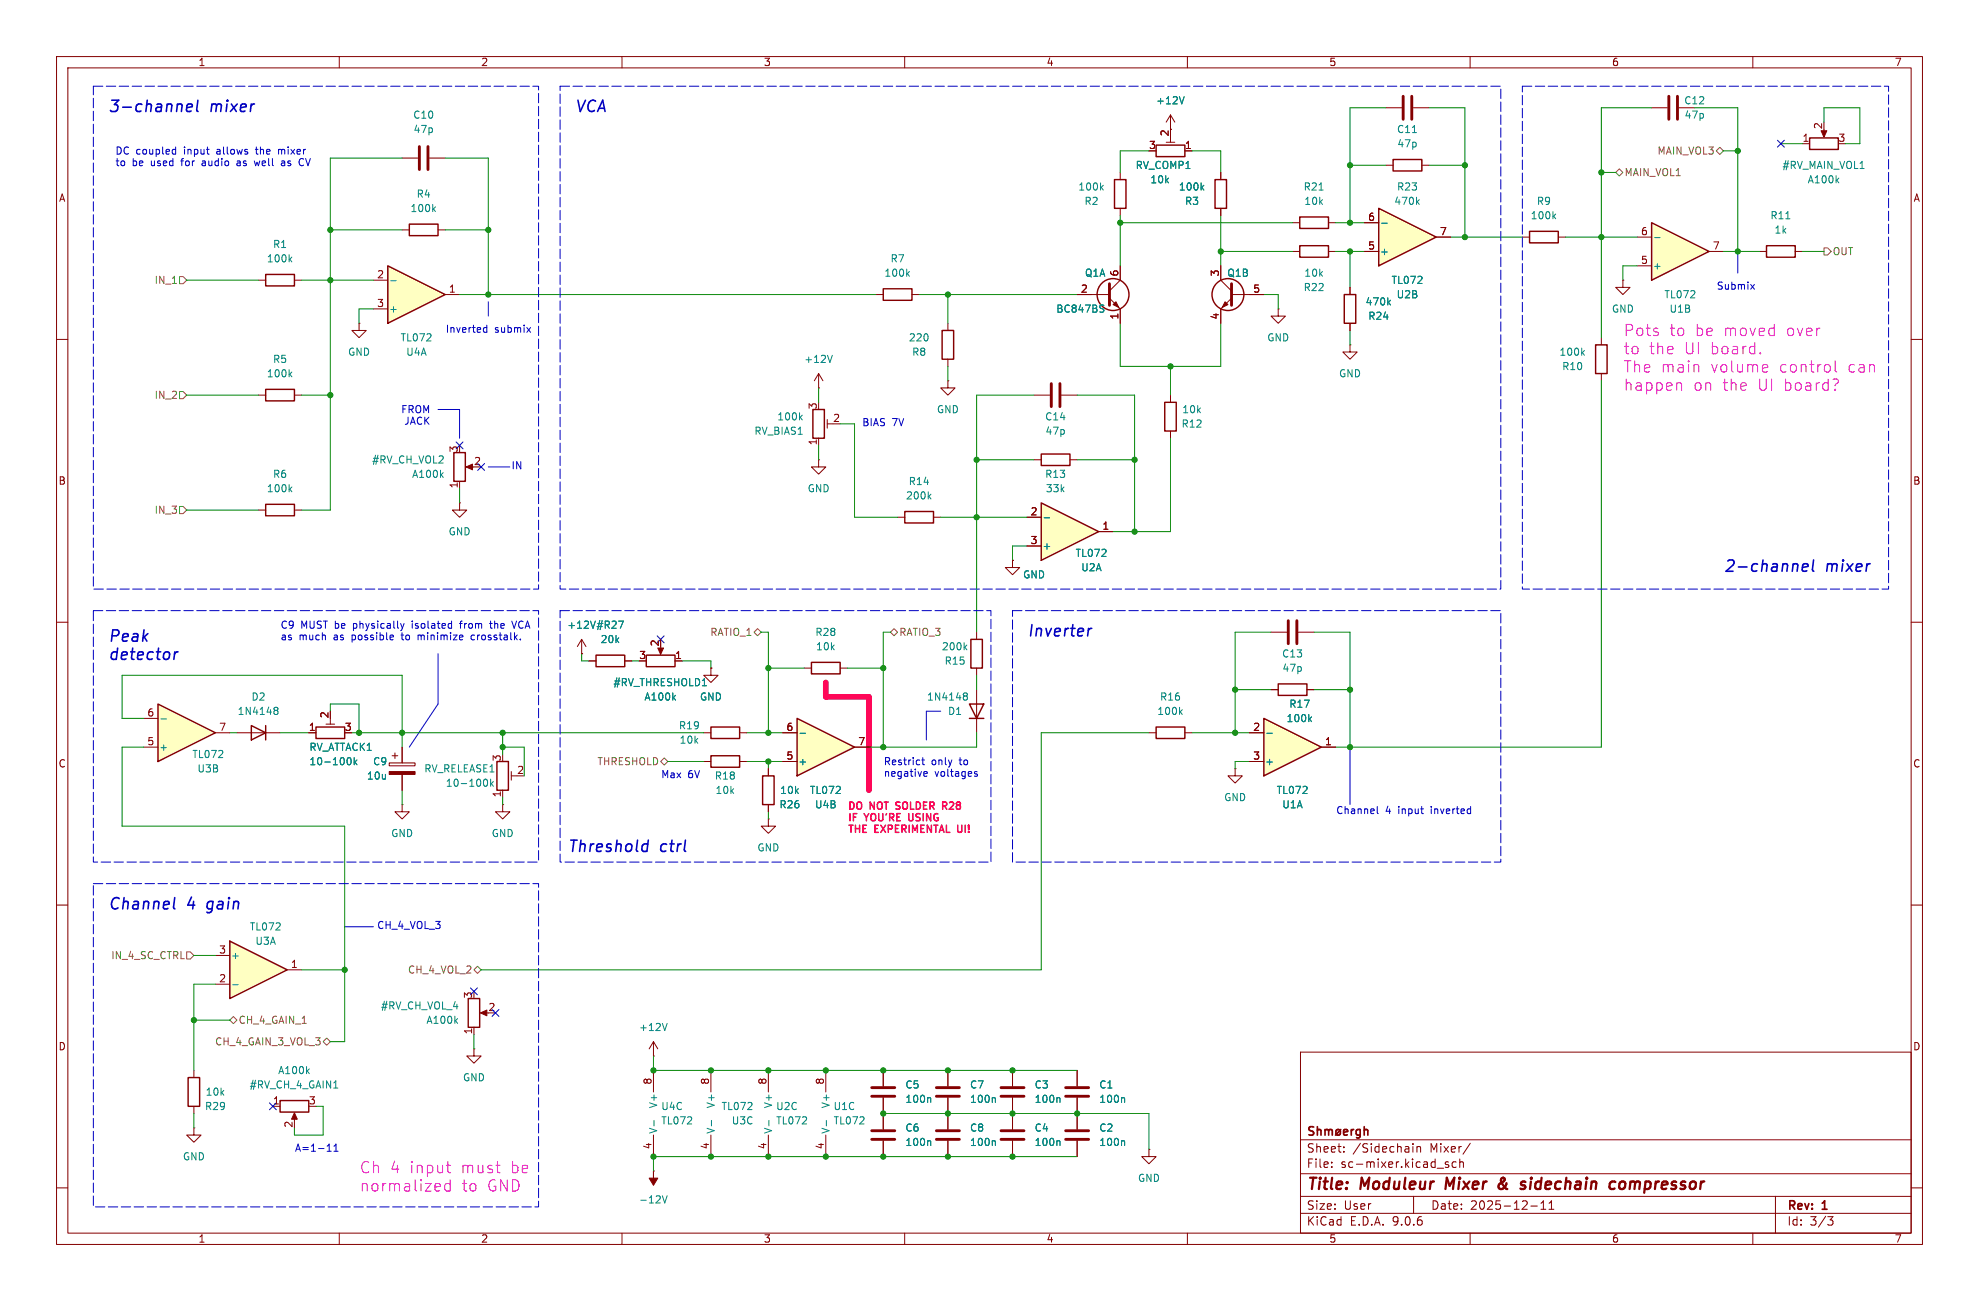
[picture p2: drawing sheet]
<svg xmlns="http://www.w3.org/2000/svg" width="350mm" height="230mm" viewBox="0 0 350 230" stroke-linecap="round" stroke-linejoin="round" font-family="sans-serif">
<g fill="none" stroke="#840000" stroke-width=".18">
<path d="M10 10h330v210h-330zM12 12h326v206h-326zM60 10v2M110 10v2M160 10v2M210 10v2M260 10v2M310 10v2M167.6 57.2v1.2M10 60h2M167.6 63.5v1.3M338 60h2"/>
<path d="M10 110h2M338 110h2M10 160h2M338 160h2M156.2 189.2v2.8M156.2 194.1v2.8M230 186h108v32h-108zM10 210h2M60 218v2M110 218v2M160 218v2M210 218v2"/>
<path d="M230 214.5h108M230 211.5h108M230 207.5h108M230 201.5h108M235.5 206.2v.2M235.5 205.5v.1M237.7 203.5v.2M237.7 202.8v.1M249.9 202.2v.1M249.9 202.7v1M250 211.5v3M250.6 202.7v1"/>
<path d="M250.6 202.8l.2-.1 .4 .1v.9M256.2 205.5l-.4-.1-.2 .2 .1 .2 .5 .2v.3h-.6M257.5 205.5l-.4-.1-.3 .3v.4l.2 .2h.5M258.2 205.5l.2-.1 .3 .1 .1 .9M258.2 204.9v1.5M260 218v2M260 202.1l-1.3 1.9M270.7 213.2h1.2M272.5 213.8h.9M272.5 212.7l.5-.4v1.5M274 213.8h.8M274 212.7l.4-.4v1.5"/>
<path d="M310 218v2M314 211.5v6.5M323.2 215.1h1l-.5 .6 .4 .1 .1 .5-.3 .3h-.4M338 210h2"/>
</g>
<path d="M255.9 208.2l-.3 2M266 208.8l-.7 .5a.52 .52 0 0 0-.2 .8 .52 .52 0 0 0 .8-.1M266.1 208.3l-.2-.1a.41 .41 0 0 0-.5 .5l.7 1.1M269.5 209.5l.3 .3-.2 .3M269.6 208.9l.2 .1M270.8 208.9l-.2 1.3M285.1 208.9l.6 .1M285.5 210.1l-.5 .1M287.3 209a.59 .59 0 0 0-.9 .3v.7a.53 .53 0 0 0 .9 0" fill="none" stroke="#840000" stroke-width=".4"/>
<g fill="none" stroke="#840000" stroke-width=".3">
<path d="M232.3 199.3l-.5-.1-.2 .1v.5l.6 .2 .1 .4-.2 .3-.6-.1M233 199.8l.2-.1 .4 .1v.9M233 199.2v1.5M234.3 199.8l.5-.1 .2 .2M234.3 199.7v1M235 199.9l.2-.2 .4 .1v.9M235 199.9v.8M236.4 199.8l.4-.1 .3 .3v.4l-.3 .3-.4-.1-.1-.2v-.4zM237.1 199.7l-.9 1M239 199.7v1M239.4 199.7l-.3 .1-.1 .2M240.6 199.8l-.5-.1-.3 .3v.4l.2 .2h.6"/>
<path d="M240.6 199.7v1.2l-.3 .3-.4-.1M241.3 199.8l.2-.1 .3 .1 .1 .9M241.3 199.2v1.5M237.6 200.2l.7-.2v-.2l-.5-.1-.2 .2 .1 .7h.6"/>
</g>
<path d="M166.6 58.4h2.1v5.1h-2.1z" fill="none" stroke="#840000" stroke-width=".25"/>
<path d="M154.2 192.3h4M154.2 193.8h4" fill="none" stroke="#840000" stroke-width=".51"/>
<path d="M164.4 194l.2 .2v.7" fill="none" stroke="#008484" stroke-width=".18"/>
<path d="M243.8 36.8l10.2 5.1-10.2 5.1z" fill="#ffffc2"/>
<path d="M243.8 36.8l10.2 5.1-10.2 5.1zM312.4 43.4h5.1v2.1h-5.1z" fill="none" stroke="#840000" stroke-width=".25"/>
<path d="M292.1 19.1h2.8M296.9 19.1h2.8M241.3 39.4h2.5M241.3 44.5h2.5M254 41.9h2.5M311.1 44.5h1.3M317.5 44.5h1.3" fill="none" stroke="#840000" stroke-width=".18"/>
<path d="M244.4 39.5h.9M315.8 38.7h.8" fill="none" stroke="#008484" stroke-width=".18"/>
<path d="M295.1 17v4.1M296.7 17v4.1" fill="none" stroke="#840000" stroke-width=".51"/>
<path d="M292.1 39.4l10.2 5.1-10.2 5z" fill="#ffffc2"/>
<g fill="none" stroke="#840000" stroke-width=".25">
<path d="M197.1 31.8h2v5h-2zM292.1 39.4l10.2 5.1-10.2 5zM282.2 61h2v5h-2zM184.1 80.3h5.1v2h-5.1z"/>
<circle cx="196.8" cy="52.1" r="2.82"/>
</g>
<g fill="none" stroke="#840000" stroke-width=".18">
<path d="M198.1 30.5v1.3M198.1 36.8v1.3M190.5 52.1h5.7M196.2 52.7l1.9 1.9v2.6M198.1 47v2.5l-1.9 1.9M283.2 59.7v1.3M287 49.5v1.3h1.3l-1.3 1.3-1.3-1.3h1.3M287 49.5h.1M289.6 47h2.5M289.6 41.9h2.5M302.3 44.5h2.5M182.9 69.9h2.8"/>
<path d="M187.7 69.9h2.8M283.2 66v1.3M179.1 99.1v1.2h1.2l-1.2 1.3-1.3-1.3h1.3M179.1 99.1h.1M182.9 81.3h1.2M189.2 81.3h1.3M68.8 134.9h4.6v.5h-4.6zM69.3 133.6h1.1M69.8 133.1v1M71.1 132.1v2.8M71.1 136.9v2.8M167.6 189.2v2.8"/>
<path d="M167.6 194.1v2.8"/>
</g>
<path d="M194.8 33.1l.3 .5M195.1 32.8l-.5 .4M292.6 42h1M279.9 62.3l.3 .5M280.2 62l-.5 .4M175.9 194l.1 .2v.7" fill="none" stroke="#008484" stroke-width=".18"/>
<g fill="#840000" stroke="#840000" stroke-width=".18">
<path d="M68.8 136.4h4.6v.5h-4.6z"/>
<path d="M196.8 53.9l.6-.6 .5 1.1z"/>
</g>
<path d="M196.2 50.2v3.8M185.9 67.8v4.1M187.5 67.8v4.1M165.6 192.3h4.1M165.6 193.8h4.1" fill="none" stroke="#840000" stroke-width=".51"/>
<path d="M184.1 88.9l10.2 5.1-10.2 5.1z" fill="#ffffc2"/>
<path d="M160 90.4h5.1v2.1h-5.1zM184.1 88.9l10.2 5.1-10.2 5.1zM82.8 176.5h2v5.1h-2zM33.3 190.5h2v5.1h-2zM49.5 194.6h5.1v2h-5.1z" fill="none" stroke="#840000" stroke-width=".25"/>
<g fill="none" stroke="#840000" stroke-width=".18">
<path d="M158.7 91.4h1.3M165.1 91.4h1.3M181.6 96.5h2.5M181.6 91.4h2.5M194.3 94h2.5M85.3 179.1h1.1M34.3 199.4v1.3h1.3l-1.3 1.2-1.3-1.2h1.3M34.3 199.4h.1M34.3 189.2v1.3M34.3 195.6v1.3M48.3 195.6h1.2M52.1 197.1v1"/>
<path d="M83.8 185.4v1.3h1.3l-1.3 1.3-1.3-1.3h1.3M83.8 185.4h.1M83.8 181.6v1.3"/>
</g>
<path d="M164.3 87.7l.3 .5M164.6 87.4l-.4 .4M184.7 91.5h.9M59 192.4h.8" fill="none" stroke="#008484" stroke-width=".18"/>
<g fill="#840000" stroke="#840000" stroke-width=".18">
<path d="M52.1 196.7l.5 1.2h-1z"/>
<path d="M85 179.1l1.1-.5v1z"/>
</g>
<path d="M40.6 166.4l10.2 5.1-10.2 5z" fill="#ffffc2"/>
<path d="M72.4 39.6h5.1v2.1h-5.1zM47 48.5h5.1v2h-5.1zM47 68.8h5.1v2.1h-5.1zM206 71.1h2v5.1h-2zM47 89.2h5.1v2h-5.1zM105.4 115.8h5.1v2.1h-5.1zM114.3 115.8h5.1v2.1h-5.1zM143.5 117.1h5.1v2h-5.1zM125.7 133.6h5.1v2h-5.1zM40.6 166.4l10.2 5.1-10.2 5z" fill="none" stroke="#840000" stroke-width=".25"/>
<g fill="none" stroke="#840000" stroke-width=".18">
<path d="M71.1 27.9h2.8M75.9 27.9h2.8M45.7 49.5h1.3M52.1 49.5h1.2M71.1 40.6h1.3M77.5 40.6h1.2M45.7 69.9h1.3M52.1 69.9h1.2M207 69.9v1.2M207 76.2v1.3M45.7 90.2h1.3M52.1 90.2h1.2"/>
<path d="M102.9 115.6h.1M102.9 113l-.8 1.3M102.9 113l.7 1.3M102.9 113v2.6M104.1 116.8h1.3M110.5 116.8h1.3M116.8 114.3v1M119.4 116.8h1.2M125.7 118.1v1.3h1.3l-1.3 1.3-1.2-1.3h1.2M125.7 118.1h.1M142.2 118.1h1.3M148.6 118.1h1.3"/>
<path d="M124.5 134.6h1.2M130.8 134.6h1.3M38.1 168.9h2.5M38.1 174h2.5M50.8 171.5h2.5"/>
</g>
<path d="M76.7 36.9l.3 .5M77 36.6l-.5 .4M51.3 45.8l.3 .5M51.6 45.5l-.5 .4M51.3 66.1l.3 .5M51.6 65.8l-.5 .5M51.3 86.5l.3 .4M51.6 86.1l-.5 .5M109.4 109.8h.8l-.5 1.3M41.2 174.1h.9" fill="none" stroke="#008484" stroke-width=".18"/>
<path d="M74.2 25.9v4.1M75.7 25.9v4.1" fill="none" stroke="#840000" stroke-width=".51"/>
<path d="M116.3 114.6h1l-.5 1.1z" fill="#840000" stroke="#840000" stroke-width=".18"/>
<path d="M141 127l10.1 5.1-10.1 5.1z" fill="#ffffc2"/>
<g fill="none" stroke="#840000" stroke-width=".25">
<path d="M204.5 25.7h5v2h-5zM214.9 31.8h2v5h-2zM229.9 38.4h5v2h-5zM246.4 28.2h5.1v2h-5.1zM156.2 51.1h5.1v2h-5.1zM229.9 43.4h5v2.1h-5zM237.7 52.1h2.1v5.1h-2.1zM270.5 40.9h5.1v2h-5.1zM143.8 72.4h2v5.1h-2zM80.3 80h2v5.1h-2zM171.7 113h2v5.1h-2zM55.9 128.5h5.1v2.1h-5.1z"/>
<path d="M125.7 128.5h5.1v2.1h-5.1zM134.9 137.2h2v5h-2zM141 127l10.1 5.1-10.1 5.1zM171.4 124.5h2.6l-1.3 2.5zM171.4 127h2.6M204.5 128.5h5v2.1h-5zM226.1 120.9h5v2h-5z"/>
<circle cx="217.2" cy="52.1" r="2.82"/>
</g>
<g fill="none" stroke="#840000" stroke-width=".18">
<path d="M245.1 19.1h2.8M249.9 19.1h2.8M206.2 25.1h1.6M207 20.3v2.6M207 24.1v1M207 20.3l-.8 1.3M207 20.3l.8 1.3M209.5 26.7h1.3M215.9 30.5v1.3M215.9 36.8v1.3M228.6 39.4h1.3M234.9 39.4h1.3"/>
<path d="M245.1 29.2h1.3M251.5 29.2h1.2M154.9 52.1h1.3M161.3 52.1h1.3M215.9 47v2.5l1.9 1.9M217.8 52.7l-1.9 1.9v2.6M217.8 52.1h5.7M226.1 54.6v1.3h1.2l-1.2 1.3-1.3-1.3h1.3M226.1 54.6h.1M228.6 44.5h1.3M234.9 44.5h1.3M238.8 50.8v1.3"/>
<path d="M238.8 57.2v1.2M269.2 41.9h1.3M275.6 41.9h1.3M144.8 68.6h.1M144.8 66l-.8 1.3M144.8 66l.7 1.3M144.8 66v2.6M144.8 77.5v1.2M146.3 74.2v1.5M146.3 74.9h1M238.8 61v1.2h1.2l-1.2 1.3-1.3-1.3h1.3M238.8 61h.1"/>
<path d="M81.3 85.1v1.3M82.8 82.6h1M144.8 81.3v1.3h1.2l-1.2 1.2-1.3-1.2h1.3M144.8 81.3h.1M172.7 111.8v1.2M172.7 118.1v1.3M224.8 111.8h2.8M229.6 111.8h2.8M54.6 129.5h1.3M57.7 128h1.5M58.4 127v1M124.5 129.5h1.2"/>
<path d="M130.8 129.5h1.3M135.9 135.9v1.3M138.4 134.6h2.6M138.4 129.5h2.6M151.1 132.1h2.6M172.7 121.9v7.6M203.2 129.5h1.3M209.5 129.5h1.3M224.8 121.9h1.3M231.1 121.9h1.3M71.1 142.2v1.3h1.3l-1.3 1.3-1.3-1.3h1.3M71.1 142.2h.1"/>
<path d="M88.9 142.2v1.3h1.3l-1.3 1.3-1.3-1.3h1.3M88.9 142.2h.1M135.9 144.8v1.3h1.3l-1.3 1.2-1.3-1.2h1.3M135.9 144.8h.1M135.9 142.2v1.3M115.6 186.7h.1M115.6 184.2v2.5M115.6 189.2v3.8M115.6 184.2l-.8 1.2M115.6 184.2l.7 1.2M125.7 189.2v3.8M135.9 189.2v3.8"/>
<path d="M167.6 196.9v2.7M115.6 207h.1M115.6 200.7v3.8M125.7 200.7v3.8M135.9 200.7v3.8M167.6 201.7v2.8"/>
</g>
<g fill="none" stroke="#008484" stroke-width=".18">
<path d="M209.4 17.1l-.4 1.3M212.5 33.1l.4 .5M212.9 32.8l-.5 .4M233.3 33.6h.7M249.8 23.4h.7M250.6 35.7l.4 .4M251 35.3l-.5 .5M274.8 38.2l.3 .5M275.1 37.8l-.4 .5M160.5 48.4l.3 .4M160.8 48l-.4 .5M194.7 53.9l.5 .1"/>
<path d="M195 54.6l.2 .2-.2 .4M245.6 53.4l.3 .5M245.9 53.1l-.5 .5M141.5 73.8l.4 .4M141.9 73.4l-.5 .5M147.2 62.8l-.4 1.3M170.6 114.4l.4 .5M171 114l-.5 .5M61.6 134l.1-.1a.68 .68 0 0 1 .4 .7 .68 .68 0 0 1-.4 .6l-.1-.1M62.6 133.9v1.3M62.8 134.7l.3 .5M63.1 134.4l-.5 .4"/>
<path d="M141.5 129.6h1M170.5 123h.1M170.5 122.6l.3-.1 .2 .1 .1 .2-.3 .2M170.6 123h.2M170.6 123l-.1 .1M170.8 123l.3 .3-.1 .4-.2 .1-.3-.1M208.7 125.8l.4 .5M209.1 125.5l-.5 .4M231.6 127.1l.4 .5M232 126.7l-.5 .5M115.7 198.1v.9M118 180.9l-.4 1.3"/>
<path d="M125.8 198.1v.9M136 198.1v.9M117.1 211.4l.5 1.3 .4-1.3M175.9 201.7l.1 .1v.7"/>
</g>
<path d="M248.2 17v4.1M249.7 17v4.1M217.8 50.2v3.8M227.8 109.7v4.1M229.4 109.7v4.1M165.6 199.9h4.1M165.6 201.4h4.1" fill="none" stroke="#840000" stroke-width=".51"/>
<g fill="#840000" stroke="#840000" stroke-width=".18">
<path d="M216.7 53.3l.5 .6-1 .5z"/>
<path d="M115.6 207v1.3h.7l-.7 1.3-.8-1.3h.8z"/>
<path d="M82.4 82.6l1.2-.6v1.1z"/>
</g>
<path d="M27.9 124.5l10.2 5-10.2 5.1z" fill="#ffffc2"/>
<path d="M27.9 124.5l10.2 5-10.2 5.1z" fill="none" stroke="#840000" stroke-width=".25"/>
<path d="M25.4 132.1h2.5M25.4 127h2.5M38.1 129.5h2.5M218.4 135.9v1.3h1.3l-1.3 1.2-1.2-1.2h1.2M218.4 135.9h.1" fill="none" stroke="#840000" stroke-width=".18"/>
<path d="M28.5 127.1h.9" fill="none" stroke="#008484" stroke-width=".18"/>
<path d="M223.5 127l10.2 5.1-10.2 5.1z" fill="#ffffc2"/>
<path d="M44.4 128.3l2.6 1.2-2.6 1.3zM47 128.3v2.5M223.5 127l10.2 5.1-10.2 5.1z" fill="none" stroke="#840000" stroke-width=".25"/>
<path d="M63.5 57.2v1.2h1.3l-1.3 1.3-1.3-1.3h1.3M63.5 57.2h.1M81.3 88.9v1.3h1.2l-1.2 1.2-1.3-1.2h1.3M81.3 88.9h.1M41.9 129.5h7.6M221 134.6h2.5M221 129.5h2.5M233.7 132.1h2.5" fill="none" stroke="#840000" stroke-width=".18"/>
<path d="M48.6 125.5l.1 .1M48.6 125.1l.3-.1 .2 .2 .1 .1-.3 .3M48.7 125.6h.2M48.7 125.6h-.1M48.9 125.6l.3 .2-.1 .4-.2 .1h-.3M224 129.6h1" fill="none" stroke="#008484" stroke-width=".18"/>
<path d="M68.6 47l10.1 5.1-10.1 5.1z" fill="#ffffc2"/>
<path d="M320 24.4h5.1v2h-5.1zM68.6 47l10.1 5.1-10.1 5.1zM87.9 134.6h2v5.1h-2z" fill="none" stroke="#840000" stroke-width=".25"/>
<g fill="none" stroke="#840000" stroke-width=".18">
<path d="M209.5 26.7h1.3M215.9 30.5v1.3M215.9 36.8v1.3M241.3 39.4h2.5M318.8 25.4h1.2M322.6 22.9v1M66 54.6h2.6M66 49.5h2.6M78.7 52.1h2.6M190.5 52.1h2.5M198.1 47v2.5M198.1 54.6v2.6"/>
<path d="M215.9 47v2.5M215.9 54.6v2.6M221 52.1h2.5M238.8 50.8v1.3M238.8 57.2v1.2M241.3 44.5h2.5M254 41.9h2.5M167.6 67.3v1.3h1.3l-1.3 1.3-1.2-1.3h1.2M167.6 67.3h.1M179.1 99.1h.1M181.6 96.5h2.5M181.6 91.4h2.5"/>
<path d="M194.3 94h2.5M102.9 115.6h.1M104.1 116.8h1.3M110.5 116.8h1.3M119.4 116.8h1.2M125.7 118.1h.1M54.6 129.5h1.3M71.1 132.1v2.8M71.1 136.9v2.8M88.9 139.7v1.3M90.4 136.4v1.5M90.4 137.2h1"/>
<path d="M135.9 135.9v1.3M138.4 134.6h2.6M138.4 129.5h2.6M151.1 132.1h2.6M221 134.6h2.5M221 129.5h2.5M224.8 121.9h1.3M231.1 121.9h1.3M233.7 132.1h2.5M135.9 142.2v1.3M146 189.2v3.8M156.2 189.2v2.8"/>
<path d="M156.2 194.1v5.5M167.6 189.2v2.8M167.6 194.1v5.5M179.1 189.2v2.8M179.1 194.1v5.5M190.5 189.2v2.8M190.5 194.1v5.5M146 200.7v3.8M156.2 201.7v2.8M167.6 201.7v2.8M179.1 201.7v2.8M190.5 201.7v2.8"/>
<path d="M203.2 203.2v1.3h1.3l-1.3 1.2-1.3-1.2h1.3M203.2 203.2h.1"/>
</g>
<g fill="none" stroke="#008484" stroke-width=".18">
<path d="M209.4 17.1l-.4 1.3M212.5 33.1l.4 .5M212.9 32.8l-.5 .4M244.4 39.5h.9M69.1 49.6h1M194.7 53.9l.5 .1M195 54.6l.2 .2-.2 .4M245.6 53.4l.3 .5M245.9 53.1l-.5 .5M184.7 91.5h.9M109.4 109.8h.8l-.5 1.3M61.6 134l.1-.1a.68 .68 0 0 1 .4 .7 .68 .68 0 0 1-.4 .6l-.1-.1"/>
<path d="M62.6 133.9v1.3M62.8 134.7l.3 .5M63.1 134.4l-.5 .4M85.7 137.8l.1-.1a.68 .68 0 0 1 .4 .7 .68 .68 0 0 1-.4 .6h-.1M86.8 137.7v1.3M86.9 138.5l.4 .5M87.3 138.2l-.5 .4M141.5 129.6h1M224 129.6h1M231.6 127.1l.4 .5M232 126.7l-.5 .5M146.1 198.1v.9"/>
<path d="M164.4 194l.2 .2v.7M175.9 194l.1 .2v.7M187.3 194l.2 .2v.7M198.7 194l.2 .2v.7M164.4 201.7l.2 .1v.7M175.9 201.7l.1 .1v.7M187.3 201.7l.2 .1v.7M198.7 201.7l.2 .1v.7"/>
</g>
<path d="M154.2 199.9h4M177 192.3h4.1M177 193.8h4.1M177 199.9h4.1M188.5 192.3h4M188.5 193.8h4M188.5 199.9h4M154.2 201.4h4M177 201.4h4.1M188.5 201.4h4" fill="none" stroke="#840000" stroke-width=".51"/>
<path d="M322.1 23.1h1l-.5 1.2z" fill="#840000" stroke="#840000" stroke-width=".18"/>
<g fill="none" stroke="#848400" stroke-width=".18">
<path d="M285.7 30.5l.7-.7 .6 .7-.6 .6zM303.5 26.7l.7-.7 .6 .7-.6 .6zM31.7 48.9h.7l.6 .6-.6 .7h-.7zM322.6 43.8h.6l.6 .7-.6 .6h-.6zM31.7 69.2h.7l.6 .7-.6 .6h-.7zM31.7 89.5h.7l.6 .7-.6 .6h-.7zM134 111.1l.6 .7-.6 .6-.7-.6zM157.5 111.8l.6-.7 .6 .7-.6 .6zM116.8 134.6l.7-.6 .6 .6-.6 .7zM33 168.3h.7l.6 .6-.6 .6h-.7zM84.5 170.8l.6 .7-.6 .6-.7-.6zM40.6 180.3l.7-.6 .6 .6-.6 .7z"/>
<path d="M53.4 180.9h.8M57.1 184.2l.7-.7 .6 .7-.6 .6z"/>
</g>
<g fill="none" stroke="#0000c2" stroke-width=".18">
<path d="M30.7 26.4l.4 .1M31.1 26v1.3M31.1 27.2l-.4 .1M42.1 28.4l-.2 .1M42.1 28.8l-.2 .2 .2 .3M45 28.4l.2 .9 .3-.6M49.3 26.4v.9M49.4 26.4l-.1 .1M49.8 28.5h.5M50.4 28.8h-.5l-.1 .2 .1 .3 .5-.1M53.7 29.2l-.3 .1-.3-.1M85.6 58.7h.5"/>
<path d="M85.6 58h.5M86.1 57.5v1.3M86.4 53.3v2.6M93.2 57.9l.6 .9M93.8 57.9l-.6 .9M307.3 44.5v3.8M309.6 50.3l.7 .8M310.3 50.3l-.7 .8M77.5 72.4h3.8v5.1M86.4 82.6h3.8M69.5 113.1h-.1M69.5 112.3l.1 .3-.6 .1"/>
<path d="M70.9 110.2l.3 .9M71.2 111.1l-.2 .3M71.5 110.2l-.3 .9M73.9 112.3v.8M74.1 112.3l-.2 .1M77.5 115.6v8.9l-5.1 7.6M81.3 110.2h.4M81.5 109.9l-.1 1.2M83.8 112.3h-.4l-.1 .2 .1 .5 .4 .1M86.6 110.2h.5M86.8 109.8v1.1l.3 .2M90.5 109.8l.4 1.3 .5-1.3"/>
<path d="M163 134.4h.5M163.2 133.9v1.1l.3 .2M163.4 136.6l.2-.2h.2l.2 .2v.1l-.6 .1M163.4 137.1l.2 .1h.3M166.4 125.7h-2.6v5.1M172.4 136.8l.4 .1 .1 .2-.2 .1h-.4M172.4 136.5h.4M238.8 132.1v10.1M243.6 142.6v1.1l.2 .1M61 163.8h5M57.9 203.5h.7M58 202.6l.2-.3v1.2"/>
<path d="M59.1 203.5h.7M59.1 202.6l.3-.3v1.2"/>
</g>
<path d="M146 120.7v2.5h7.7v16.5" fill="none" stroke="#f00" stroke-width="1"/>
<g fill="none" stroke="#008400" stroke-width=".18">
<path d="M245.1 19.1h-6.3v20.3M252.7 19.1h6.4v22.8M292.1 19.1h-8.9v40.6M299.7 19.1h7.6v25.4M71.1 27.9h-12.7v62.3h-5.1M78.7 27.9h7.7v24.2M198.1 38.1v8.9M198.1 39.4h30.5M203.2 26.7h-5.1v3.8M210.8 26.7h5.1v3.8M215.9 38.1v8.9M236.2 39.4h5.1"/>
<path d="M238.8 29.2h6.3M252.7 29.2h6.4M283.2 30.5h2.5M304.8 26.7h2.5M315 25.4h3.8M322.6 21.6v-2.5h6.3v6.3h-2.5M33 49.5h12.7M53.3 49.5h12.7M58.4 40.6h12.7M66 54.6h-2.5v2.6M78.7 40.6h7.7M81.3 52.1h73.6"/>
<path d="M162.6 52.1h27.9M167.6 52.1v5.1M198.1 57.2v7.6h17.8v-7.6M215.9 44.5h12.7M223.5 52.1h2.6v2.5M236.2 44.5h5.1M238.8 44.5v6.3M238.8 58.4v2.6M256.5 41.9h12.7M276.9 41.9h12.7M289.6 47h-2.6v2.5M304.8 44.5h6.3"/>
<path d="M318.8 44.5h3.8M33 69.9h12.7M53.3 69.9h5.1M144.8 68.6v2.5M144.8 78.7v2.6M148.6 74.9h2.5v16.5h7.6M167.6 64.8v2.5M182.9 69.9h-10.2v41.9M190.5 69.9h10.2v24.1M207 77.5v16.5h-10.2M207 64.8v5.1M283.2 67.3v64.8h-47"/>
<path d="M33 90.2h12.7M81.3 86.4v2.5M166.4 91.4h15.2M172.7 81.3h10.2M181.6 96.5h-2.5v2.6M190.5 81.3h10.2M102.9 115.6v1.2h1.2M111.8 116.8h1.2M120.6 116.8h5.1v1.3M134.6 111.8h1.3v17.7M135.9 118.1h6.3M149.9 118.1h6.3"/>
<path d="M157.5 111.8h-1.3v20.3M172.7 119.4v2.5M224.8 111.8h-6.4v17.7M232.4 111.8h6.4v20.3M25.4 127h-3.8v-7.6h49.5v12.7M25.4 132.1h-3.8v14h39.4v38.1h-2.6M40.6 129.5h1.3M49.5 129.5h5.1M58.4 125.7v-1.2h5.1v5M62.2 129.5h62.3M71.1 139.7v2.5M88.9 132.1h3.8v5.1"/>
<path d="M88.9 129.5v3.9M118.1 134.6h6.4M132.1 129.5h6.3M132.1 134.6h6.3M135.9 134.6v1.3M172.7 129.5v2.6h-19M203.2 129.5h-19.1v42h-99M210.8 129.5h10.2M218.4 121.9h6.4M221 134.6h-2.6v1.3M232.4 121.9h6.4M88.9 141v1.2"/>
<path d="M135.9 143.5v1.3M34.3 168.9h3.8M38.1 174h-3.8v15.2M53.3 171.5h7.7M34.3 196.9v2.5M34.3 180.3h6.3M55.9 195.6h1.2v5.1h-5v-1.3M83.8 182.9v2.5M115.6 186.7v2.5h74.9M156.2 196.9h47v6.3M190.5 204.5h-74.9v2.5"/>
</g>
<g fill="none" stroke="#000084" stroke-width=".18">
<path d="M314.4 24.8l1.2 1.2M315.6 24.8l-1.2 1.2M80.7 78.1l1.2 1.3M81.9 78.1l-1.2 1.3M84.5 81.9l1.2 1.3M85.7 81.9l-1.2 1.3M116.2 112.4l1.2 1.2M117.4 112.4l-1.2 1.2M83.2 174.7l1.2 1.2M84.4 174.7l-1.2 1.2M87 178.5l1.2 1.2M88.2 178.5l-1.2 1.2"/>
<path d="M47.7 195l1.2 1.2M48.9 195l-1.2 1.2"/>
</g>
<path d="M33.2 18.5l.6-.1 .1 .1 .1 .4-1 .1M33.8 19.6l-.6 .1M35 17.7l-.2 1.7 .2 .3M318.9 99.8l.6-.1 .2 .1v.3l-.9 .2M320.7 99l-.2 1.7 .3 .3M31.5 115.2l-.4 .1M192.9 111.1h.2M319.6 100.9l-.6 .1" fill="none" stroke="#0000c2" stroke-width=".28"/>
<g fill="none" stroke="#f0f" stroke-width=".18">
<path d="M296.8 67.7h.3l.3 .3v1M311.3 62.4l.1 .1-.1 .1M311.3 62.4l-.1 .1 .1 .1M311.3 62.4v.2M312 64.4l.5 .1 .1 .4-.9 .2M312.5 65.7l-.5 .1M324.5 63.8v1.7l.3 .3M324.8 67a.44 .44 0 0 1 .3 .5 .44 .44 0 0 1-.4 .4M78.9 206h.8M79.3 207.2l.4 .1M79.6 208.6v2M79.6 209.3l-.6-.1-.4 .4v.6l.2 .3 .2 .1 .6-.1"/>
<path d="M87.7 206h.8M88.3 207.3h.2"/>
</g>
<path d="M158.4 143l.2 .1M158.5 141.9v.4M160.7 143.8l.1 1.2M166.7 141.8l.6 .1M167 142.5l.4 .6M167.3 142.4l-.6 .1M169.4 145.9v1.1" fill="none" stroke="#f00" stroke-width=".25"/>
<path d="M16.5 15.2h78.7v88.9h-78.7zM99.1 15.2h166.3v88.9h-166.3zM269.2 15.2h64.8v88.9h-64.8zM16.5 108h78.7v44.4h-78.7zM99.1 108h76.2v44.4h-76.2zM179.1 108h86.3v44.4h-86.3zM16.5 156.2h78.7v57.2h-78.7z" fill="none" stroke="#0000c2" stroke-width=".18" stroke-dasharray="1.7 .6"/>
<g fill="#008400" stroke="#008400" stroke-width=".18">
<circle cx="283.2" cy="30.5" r=".46"/>
<circle cx="307.3" cy="26.7" r=".46"/>
<circle cx="283.2" cy="41.9" r=".46"/>
<circle cx="307.3" cy="44.5" r=".46"/>
<circle cx="200.7" cy="81.3" r=".46"/>
<circle cx="207" cy="64.8" r=".46"/>
<circle cx="215.9" cy="44.5" r=".46"/>
<circle cx="238.8" cy="132.1" r=".46"/>
<circle cx="156.2" cy="189.2" r=".46"/>
<circle cx="135.9" cy="189.2" r=".46"/>
<circle cx="146" cy="189.2" r=".46"/>
<circle cx="156.2" cy="196.9" r=".46"/>
<circle cx="218.4" cy="129.5" r=".46"/>
<circle cx="218.4" cy="121.9" r=".46"/>
<circle cx="179.1" cy="196.9" r=".46"/>
<circle cx="179.1" cy="189.2" r=".46"/>
<circle cx="190.5" cy="196.9" r=".46"/>
<circle cx="238.8" cy="121.9" r=".46"/>
<circle cx="259.1" cy="41.9" r=".46"/>
<circle cx="259.1" cy="29.2" r=".46"/>
<circle cx="238.8" cy="39.4" r=".46"/>
<circle cx="238.8" cy="29.2" r=".46"/>
<circle cx="238.8" cy="44.5" r=".46"/>
<circle cx="198.1" cy="39.4" r=".46"/>
<circle cx="71.1" cy="129.5" r=".46"/>
<circle cx="63.5" cy="129.5" r=".46"/>
<circle cx="88.9" cy="129.5" r=".46"/>
<circle cx="88.9" cy="132.1" r=".46"/>
<circle cx="125.7" cy="204.5" r=".46"/>
<circle cx="115.6" cy="204.5" r=".46"/>
<circle cx="146" cy="204.5" r=".46"/>
<circle cx="135.9" cy="204.5" r=".46"/>
<circle cx="61" cy="171.5" r=".46"/>
<circle cx="125.7" cy="189.2" r=".46"/>
<circle cx="135.9" cy="134.6" r=".46"/>
<circle cx="115.6" cy="189.2" r=".46"/>
<circle cx="167.6" cy="196.9" r=".46"/>
<circle cx="167.6" cy="189.2" r=".46"/>
<circle cx="167.6" cy="204.5" r=".46"/>
<circle cx="179.1" cy="204.5" r=".46"/>
<circle cx="156.2" cy="204.5" r=".46"/>
<circle cx="86.4" cy="52.1" r=".46"/>
<circle cx="86.4" cy="40.6" r=".46"/>
<circle cx="58.4" cy="49.5" r=".46"/>
<circle cx="58.4" cy="69.9" r=".46"/>
<circle cx="135.9" cy="118.1" r=".46"/>
<circle cx="135.9" cy="129.5" r=".46"/>
<circle cx="156.2" cy="132.1" r=".46"/>
<circle cx="58.4" cy="40.6" r=".46"/>
<circle cx="34.3" cy="180.3" r=".46"/>
<circle cx="156.2" cy="118.1" r=".46"/>
<circle cx="200.7" cy="94" r=".46"/>
<circle cx="167.6" cy="52.1" r=".46"/>
<circle cx="172.7" cy="81.3" r=".46"/>
<circle cx="172.7" cy="91.4" r=".46"/>
</g>
<g font-size="2.8" fill="#0000c2">
<text x="19" y="20.2">3-channel</text>
<text x="37.1" y="20.2">mixer</text>
<text x="101.6" y="20.2">VCA</text>
<text x="304.8" y="101.5">2-channel</text>
<text x="322.9" y="101.5">mixer</text>
<text x="19" y="113.9">Peak</text>
<text x="181.6" y="112.9">Inverter</text>
<text x="19" y="117.1">detector</text>
<text x="100.3" y="151">Threshold</text>
<text x="116.7" y="151">ctrl</text>
<text x="19" y="161.2">Channel</text>
<text x="33" y="161.2">4</text>
<text x="36.9" y="161.2">gain</text>
</g>
<g font-size="2.8" fill="#f0f">
<text x="287" y="59.7">Pots</text>
<text x="295.2" y="59.7">to</text>
<text x="299.7" y="59.7">be</text>
<text x="304.8" y="59.7">moved</text>
<text x="315.9" y="59.7">over</text>
<text x="287" y="62.9">to</text>
<text x="291.6" y="62.9">the</text>
<text x="297.8" y="62.9">UI board.</text>
<text x="287" y="66.1">The main</text>
<text x="287" y="69.3">happen</text>
<text x="299.4" y="69.3">on</text>
<text x="302.5" y="66.1">volume</text>
<text x="304.6" y="69.3">the</text>
<text x="310.8" y="69.3">UI board?</text>
<text x="314.6" y="66.1">control</text>
<text x="326.8" y="66.1">can</text>
<text x="63.5" y="207.7">Ch 4 input</text>
<text x="81.5" y="207.7">must</text>
<text x="90.3" y="207.7">be</text>
<text x="63.5" y="210.9">normalized</text>
<text x="81.6" y="210.9">to</text>
<text x="86.1" y="210.9">GND</text>
</g>
<g font-size="2.8" fill="#840000">
<text x="231" y="210.9">Title:</text>
<text x="240.7" y="210.9">Moduleur</text>
<text x="256.5" y="210.9">Mixer</text>
<text x="266.6" y="210.9">&amp;</text>
<text x="271.4" y="210.9">sidechain</text>
<text x="288" y="210.9">compressor</text>
</g>
<g font-size="2.1" fill="#840000">
<text x="231" y="204">Sheet:</text>
<text x="239.2" y="204">/Sidechain</text>
<text x="253" y="204">Mixer/</text>
<text x="231" y="206.7">File:</text>
<text x="237.1" y="206.7">sc-mixer.kicad_sch</text>
<text x="231" y="214.1">Size:</text>
<text x="237.7" y="214.1">User</text>
<text x="253" y="214.1">Date:</text>
<text x="260" y="214.1">2025-12-11</text>
<text x="316" y="214.3">Rev:</text>
<text x="322.4" y="214.3">1</text>
<text x="231" y="216.9">KiCad</text>
<text x="238.7" y="216.9">E.D.A.</text>
<text x="246.3" y="216.9">9.0.6</text>
<text x="316" y="216.9">Id:</text>
<text x="320.1" y="216.9">3/3</text>
</g>
<g font-size="1.8" fill="#840000">
<text x="35" y="11.9">1</text>
<text x="85" y="11.9">2</text>
<text x="135" y="11.9">3</text>
<text x="185" y="11.9">4</text>
<text x="235" y="11.9">5</text>
<text x="285" y="11.9">6</text>
<text x="335" y="11.9">7</text>
<text x="322.3" y="22.9" transform="rotate(-90 322.3 22.9)">2</text>
<text x="203.1" y="26.4">3</text>
<text x="206.8" y="24.2" transform="rotate(-90 206.8 24.2)">2</text>
<text x="209.5" y="26.4">1</text>
<text x="318.7" y="25.1">1</text>
<text x="325" y="25.1">3</text>
<text x="10.3" y="35.9">A</text>
<text x="338.3" y="35.9">A</text>
<text x="241.9" y="39.1">6</text>
<text x="254.6" y="41.7">7</text>
<text x="290.1" y="41.7">6</text>
<text x="241.9" y="44.2">5</text>
<text x="290.1" y="46.7">5</text>
<text x="302.8" y="44.2">7</text>
<text x="66.6" y="49.3">2</text>
<text x="79.3" y="51.8">1</text>
<text x="191.1" y="51.8">2</text>
<text x="197.9" y="49" transform="rotate(-90 197.9 49)">6</text>
<text x="215.6" y="49" transform="rotate(-90 215.6 49)">3</text>
<text x="221.5" y="51.8">5</text>
<text x="66.6" y="54.4">3</text>
<text x="197.9" y="56.6" transform="rotate(-90 197.9 56.6)">1</text>
<text x="215.6" y="56.6" transform="rotate(-90 215.6 56.6)">4</text>
<text x="144.5" y="72.5" transform="rotate(-90 144.5 72.5)">3</text>
<text x="147.2" y="74.7">2</text>
<text x="81" y="80.1" transform="rotate(-90 81 80.1)">3</text>
<text x="83.7" y="82.3">2</text>
<text x="144.5" y="78.8" transform="rotate(-90 144.5 78.8)">1</text>
<text x="10.3" y="85.9">B</text>
<text x="81" y="86.4" transform="rotate(-90 81 86.4)">1</text>
<text x="338.3" y="85.9">B</text>
<text x="182.2" y="91.2">2</text>
<text x="194.9" y="93.7">1</text>
<text x="182.2" y="96.3">3</text>
<text x="113" y="116.6">3</text>
<text x="116.6" y="114.4" transform="rotate(-90 116.6 114.4)">2</text>
<text x="119.3" y="116.6">1</text>
<text x="26" y="131.8">5</text>
<text x="26" y="126.7">6</text>
<text x="38.7" y="129.3">7</text>
<text x="54.5" y="129.3">1</text>
<text x="58.2" y="127.1" transform="rotate(-90 58.2 127.1)">2</text>
<text x="60.9" y="129.3">3</text>
<text x="139" y="129.3">6</text>
<text x="151.7" y="131.8">7</text>
<text x="221.5" y="129.3">2</text>
<text x="234.2" y="131.8">1</text>
<text x="10.3" y="135.9">C</text>
<text x="88.6" y="134.7" transform="rotate(-90 88.6 134.7)">3</text>
<text x="91.4" y="136.9">2</text>
<text x="139" y="134.4">5</text>
<text x="221.5" y="134.4">3</text>
<text x="338.3" y="135.9">C</text>
<text x="88.6" y="141" transform="rotate(-90 88.6 141)">1</text>
<text x="38.7" y="168.7">3</text>
<text x="38.7" y="173.7">2</text>
<text x="51.4" y="171.2">1</text>
<text x="83.6" y="176.6" transform="rotate(-90 83.6 176.6)">3</text>
<text x="86.3" y="178.8">2</text>
<text x="10.3" y="185.9">D</text>
<text x="83.6" y="183" transform="rotate(-90 83.6 183)">1</text>
<text x="338.3" y="185.9">D</text>
<text x="115.3" y="191.8" transform="rotate(-90 115.3 191.8)">8</text>
<text x="125.5" y="191.8" transform="rotate(-90 125.5 191.8)">8</text>
<text x="135.6" y="191.8" transform="rotate(-90 135.6 191.8)">8</text>
<text x="145.8" y="191.8" transform="rotate(-90 145.8 191.8)">8</text>
<text x="48.2" y="195.3">1</text>
<text x="54.5" y="195.3">3</text>
<text x="51.8" y="199.5" transform="rotate(-90 51.8 199.5)">2</text>
<text x="115.3" y="203.3" transform="rotate(-90 115.3 203.3)">4</text>
<text x="125.5" y="203.3" transform="rotate(-90 125.5 203.3)">4</text>
<text x="135.6" y="203.3" transform="rotate(-90 135.6 203.3)">4</text>
<text x="145.8" y="203.3" transform="rotate(-90 145.8 203.3)">4</text>
<text x="35" y="219.9">1</text>
<text x="85" y="219.9">2</text>
<text x="135" y="219.9">3</text>
<text x="185" y="219.9">4</text>
<text x="235" y="219.9">5</text>
<text x="285" y="219.9">6</text>
<text x="335" y="219.9">7</text>
</g>
<g font-size="1.8" fill="#008484">
<text x="73" y="21.2">C10</text>
<text x="73" y="23.7">47p</text>
<text x="204.4" y="18.6">+12V</text>
<text x="247" y="23.7">C11</text>
<text x="297.8" y="18.6">C12</text>
<text x="297.8" y="21.2">47p</text>
<text x="247" y="26.3">47p</text>
<text x="73.6" y="35.2">R4</text>
<text x="190.6" y="33.9">100k</text>
<text x="200.7" y="30.1">RV_COMP1</text>
<text x="203.3" y="32.6">10k</text>
<text x="208.4" y="33.9">100k</text>
<text x="230.5" y="33.9">R21</text>
<text x="247" y="33.9">R23</text>
<text x="315.1" y="30.1">#RV_MAIN_VOL1</text>
<text x="319.6" y="32.6">A100k</text>
<text x="72.5" y="37.7">100k</text>
<text x="191.7" y="36.4">R2</text>
<text x="209.5" y="36.4">R3</text>
<text x="230.6" y="36.4">10k</text>
<text x="246.5" y="36.4">470k</text>
<text x="270.6" y="39">100k</text>
<text x="271.7" y="36.4">R9</text>
<text x="313" y="39">R11</text>
<text x="313.7" y="41.5">1k</text>
<text x="47.1" y="46.6">100k</text>
<text x="48.2" y="44">R1</text>
<text x="157.4" y="46.6">R7</text>
<text x="244" y="45.3">+</text>
<text x="292.2" y="47.9">+</text>
<text x="156.3" y="49.1">100k</text>
<text x="191.8" y="49.1">Q1A</text>
<text x="217" y="49.1">Q1B</text>
<text x="230.5" y="51.7">R22</text>
<text x="230.6" y="49.1">10k</text>
<text x="246" y="50.4">TL072</text>
<text x="246.9" y="52.9">U2B</text>
<text x="294.3" y="52.9">TL072</text>
<text x="68.7" y="55.5">+</text>
<text x="186.7" y="55.5">BC847BS</text>
<text x="241.4" y="54.2">470k</text>
<text x="241.9" y="56.7">R24</text>
<text x="285" y="55.5">GND</text>
<text x="295.2" y="55.5">U1B</text>
<text x="48.2" y="64.4">R5</text>
<text x="61.5" y="63.1">GND</text>
<text x="70.7" y="60.6">TL072</text>
<text x="71.7" y="63.1">U4A</text>
<text x="142.1" y="64.4">+12V</text>
<text x="160.6" y="60.6">220</text>
<text x="161.2" y="63.1">R8</text>
<text x="224" y="60.6">GND</text>
<text x="275.7" y="63.1">100k</text>
<text x="276.2" y="65.6">R10</text>
<text x="47.1" y="66.9">100k</text>
<text x="236.7" y="66.9">GND</text>
<text x="133.3" y="77.1">RV_BIAS1</text>
<text x="137.4" y="74.5">100k</text>
<text x="165.6" y="73.3">GND</text>
<text x="184.7" y="74.5">C14</text>
<text x="184.8" y="77.1">47p</text>
<text x="208.9" y="75.8">R12</text>
<text x="209" y="73.3">10k</text>
<text x="65.7" y="82.1">#RV_CH_VOL2</text>
<text x="47.1" y="87.2">100k</text>
<text x="48.2" y="84.7">R6</text>
<text x="72.8" y="84.7">A100k</text>
<text x="142.7" y="87.2">GND</text>
<text x="160.1" y="88.5">200k</text>
<text x="160.6" y="86">R14</text>
<text x="184.7" y="84.7">R13</text>
<text x="184.9" y="87.2">33k</text>
<text x="79.2" y="94.8">GND</text>
<text x="184.3" y="97.4">+</text>
<text x="190.1" y="98.7">TL072</text>
<text x="191.1" y="101.2">U2A</text>
<text x="180.8" y="102.5">GND</text>
<text x="100.2" y="111.4">+12V #R27</text>
<text x="106.1" y="113.9">20k</text>
<text x="144.1" y="112.6">R28</text>
<text x="144.2" y="115.2">10k</text>
<text x="166.5" y="115.2">200k</text>
<text x="167" y="117.7">R15</text>
<text x="226.7" y="116.4">C13</text>
<text x="226.7" y="119">47p</text>
<text x="44.4" y="124.1">D2</text>
<text x="108.4" y="121.5">#RV_THRESHOLD1</text>
<text x="113.9" y="124.1">A100k</text>
<text x="123.7" y="124.1">GND</text>
<text x="163.8" y="124.1">1N4148</text>
<text x="205.1" y="124.1">R16</text>
<text x="227.9" y="125.3">R17</text>
<text x="41.9" y="126.6">1N4148</text>
<text x="120" y="129.1">R19</text>
<text x="120.1" y="131.7">10k</text>
<text x="167.6" y="126.6">D1</text>
<text x="204.6" y="126.6">100k</text>
<text x="227.4" y="127.9">100k</text>
<text x="28.1" y="132.9">+</text>
<text x="33.9" y="134.2">TL072</text>
<text x="34.8" y="136.8">U3B</text>
<text x="54.6" y="132.9">RV_ATTACK1</text>
<text x="54.6" y="135.5">10-100k</text>
<text x="65.9" y="135.5">C9</text>
<text x="74.9" y="136.8">RV_RELEASE1</text>
<text x="141.1" y="135.5">+</text>
<text x="223.6" y="135.5">+</text>
<text x="64.8" y="138">10u</text>
<text x="78.7" y="139.3">10-100k</text>
<text x="126.3" y="138">R18</text>
<text x="126.4" y="140.6">10k</text>
<text x="137.8" y="143.1">R26</text>
<text x="137.9" y="140.6">10k</text>
<text x="143.1" y="140.6">TL072</text>
<text x="144" y="143.1">U4B</text>
<text x="216.4" y="141.8">GND</text>
<text x="225.7" y="140.6">TL072</text>
<text x="226.7" y="143.1">U1A</text>
<text x="69.1" y="148.2">GND</text>
<text x="86.9" y="148.2">GND</text>
<text x="133.9" y="150.7">GND</text>
<text x="44.1" y="164.7">TL072</text>
<text x="45.1" y="167.2">U3A</text>
<text x="40.8" y="169.8">+</text>
<text x="67.3" y="178.7">#RV_CH_VOL_4</text>
<text x="75.3" y="181.2">A100k</text>
<text x="112.9" y="182.5">+12V</text>
<text x="49.1" y="190.1">A100k</text>
<text x="81.8" y="191.4">GND</text>
<text x="36.2" y="196.4">R29</text>
<text x="36.3" y="193.9">10k</text>
<text x="44" y="192.6">#RV_CH_4_GAIN1</text>
<text x="116.4" y="196" transform="rotate(-90 116.4 196)">V+</text>
<text x="116.8" y="196.4">U4C</text>
<text x="126.6" y="196" transform="rotate(-90 126.6 196)">V+</text>
<text x="127.5" y="196.4">TL072</text>
<text x="136.8" y="196" transform="rotate(-90 136.8 196)">V+</text>
<text x="137.2" y="196.4">U2C</text>
<text x="146.9" y="196" transform="rotate(-90 146.9 196)">V+</text>
<text x="147.3" y="196.4">U1C</text>
<text x="160" y="192.6">C5</text>
<text x="160" y="195.2">100n</text>
<text x="171.5" y="192.6">C7</text>
<text x="171.5" y="195.2">100n</text>
<text x="182.9" y="192.6">C3</text>
<text x="182.9" y="195.2">100n</text>
<text x="194.3" y="192.6">C1</text>
<text x="194.3" y="195.2">100n</text>
<text x="116.4" y="200.5" transform="rotate(-90 116.4 200.5)">V-</text>
<text x="116.8" y="199">TL072</text>
<text x="126.6" y="200.5" transform="rotate(-90 126.6 200.5)">V-</text>
<text x="129.3" y="199">U3C</text>
<text x="136.8" y="200.5" transform="rotate(-90 136.8 200.5)">V-</text>
<text x="137.2" y="199">TL072</text>
<text x="146.9" y="200.5" transform="rotate(-90 146.9 200.5)">V-</text>
<text x="147.3" y="199">TL072</text>
<text x="160" y="200.3">C6</text>
<text x="160" y="202.8">100n</text>
<text x="171.5" y="200.3">C8</text>
<text x="171.5" y="202.8">100n</text>
<text x="182.9" y="200.3">C4</text>
<text x="182.9" y="202.8">100n</text>
<text x="194.3" y="200.3">C2</text>
<text x="194.3" y="202.8">100n</text>
<text x="32.3" y="205.3">GND</text>
<text x="201.2" y="209.1">GND</text>
<text x="112.9" y="213">-12V</text>
</g>
<g font-size="1.8" fill="#0000c2">
<text x="20.3" y="27.5">DC coupled</text>
<text x="20.3" y="29.6">to</text>
<text x="23.4" y="29.6">be</text>
<text x="26.8" y="29.6">used</text>
<text x="32.4" y="29.6">for</text>
<text x="32.6" y="27.5">input</text>
<text x="36.2" y="29.6">audio</text>
<text x="38.6" y="27.5">allows</text>
<text x="42.6" y="29.6">as</text>
<text x="45.7" y="27.5">the</text>
<text x="45.9" y="29.6">well</text>
<text x="49.9" y="27.5">mixer</text>
<text x="50.8" y="29.6">as</text>
<text x="54.2" y="29.6">CV</text>
<text x="303.5" y="51.4">Submix</text>
<text x="78.7" y="59">Inverted</text>
<text x="87.5" y="59">submix</text>
<text x="70.9" y="73.3">FROM</text>
<text x="71.4" y="75.3">JACK</text>
<text x="152.4" y="75.5">BIAS</text>
<text x="157.7" y="75.5">7V</text>
<text x="90.4" y="83.2">IN</text>
<text x="49.5" y="111.4">C9</text>
<text x="49.5" y="113.4">as</text>
<text x="52.9" y="113.4">much</text>
<text x="53.2" y="111.4">MUST be</text>
<text x="59.1" y="113.4">as</text>
<text x="62.5" y="113.4">possible</text>
<text x="62.7" y="111.4">physically</text>
<text x="71.5" y="113.4">to</text>
<text x="73.3" y="111.4">isolated</text>
<text x="74.6" y="113.4">minimize</text>
<text x="82.1" y="111.4">from</text>
<text x="84.2" y="113.4">crosstalk.</text>
<text x="87.6" y="111.4">the</text>
<text x="91.7" y="111.4">VCA</text>
<text x="116.8" y="137.8">Max</text>
<text x="121.6" y="137.8">6V</text>
<text x="156.2" y="135.5">Restrict</text>
<text x="156.2" y="137.5">negative</text>
<text x="164.7" y="135.5">only</text>
<text x="165.3" y="137.5">voltages</text>
<text x="169.8" y="135.5">to</text>
<text x="236.2" y="144.1">Channel</text>
<text x="245" y="144.1">4</text>
<text x="247.4" y="144.1">input</text>
<text x="253.3" y="144.1">inverted</text>
<text x="66.6" y="164.4">CH_4_VOL_3</text>
<text x="52.1" y="203.8">A=1-11</text>
</g>
<g font-size="1.8" fill="#848400">
<text x="293" y="27.5">MAIN_VOL3</text>
<text x="287.2" y="31.3">MAIN_VOL1</text>
<text x="324" y="45.3">OUT</text>
<text x="27.2" y="50.4">IN_1</text>
<text x="27.2" y="70.7">IN_2</text>
<text x="27.2" y="91">IN_3</text>
<text x="125.5" y="112.6">RATIO_1</text>
<text x="158.9" y="112.6">RATIO_3</text>
<text x="105.6" y="135.5">THRESHOLD</text>
<text x="19.6" y="169.8">IN_4_SC_CTRL</text>
<text x="72.1" y="172.3">CH_4_VOL_2</text>
<text x="37.9" y="185">CH_4_GAIN_3_VOL_3</text>
<text x="42.1" y="181.2">CH_4_GAIN_1</text>
</g>
<g font-size="1.8" fill="#f00">
<text x="149.9" y="143.5">DO</text>
<text x="153.9" y="143.5">NOT</text>
<text x="159" y="143.5">SOLDER</text>
<text x="167.8" y="143.5">R28</text>
<text x="149.9" y="145.5">IF</text>
<text x="149.9" y="147.6">THE</text>
<text x="153" y="145.5">YOU'RE</text>
<text x="154.8" y="147.6">EXPERIMENTAL</text>
<text x="161.3" y="145.5">USING</text>
<text x="169.9" y="147.6">UI!</text>
</g>
</svg>
